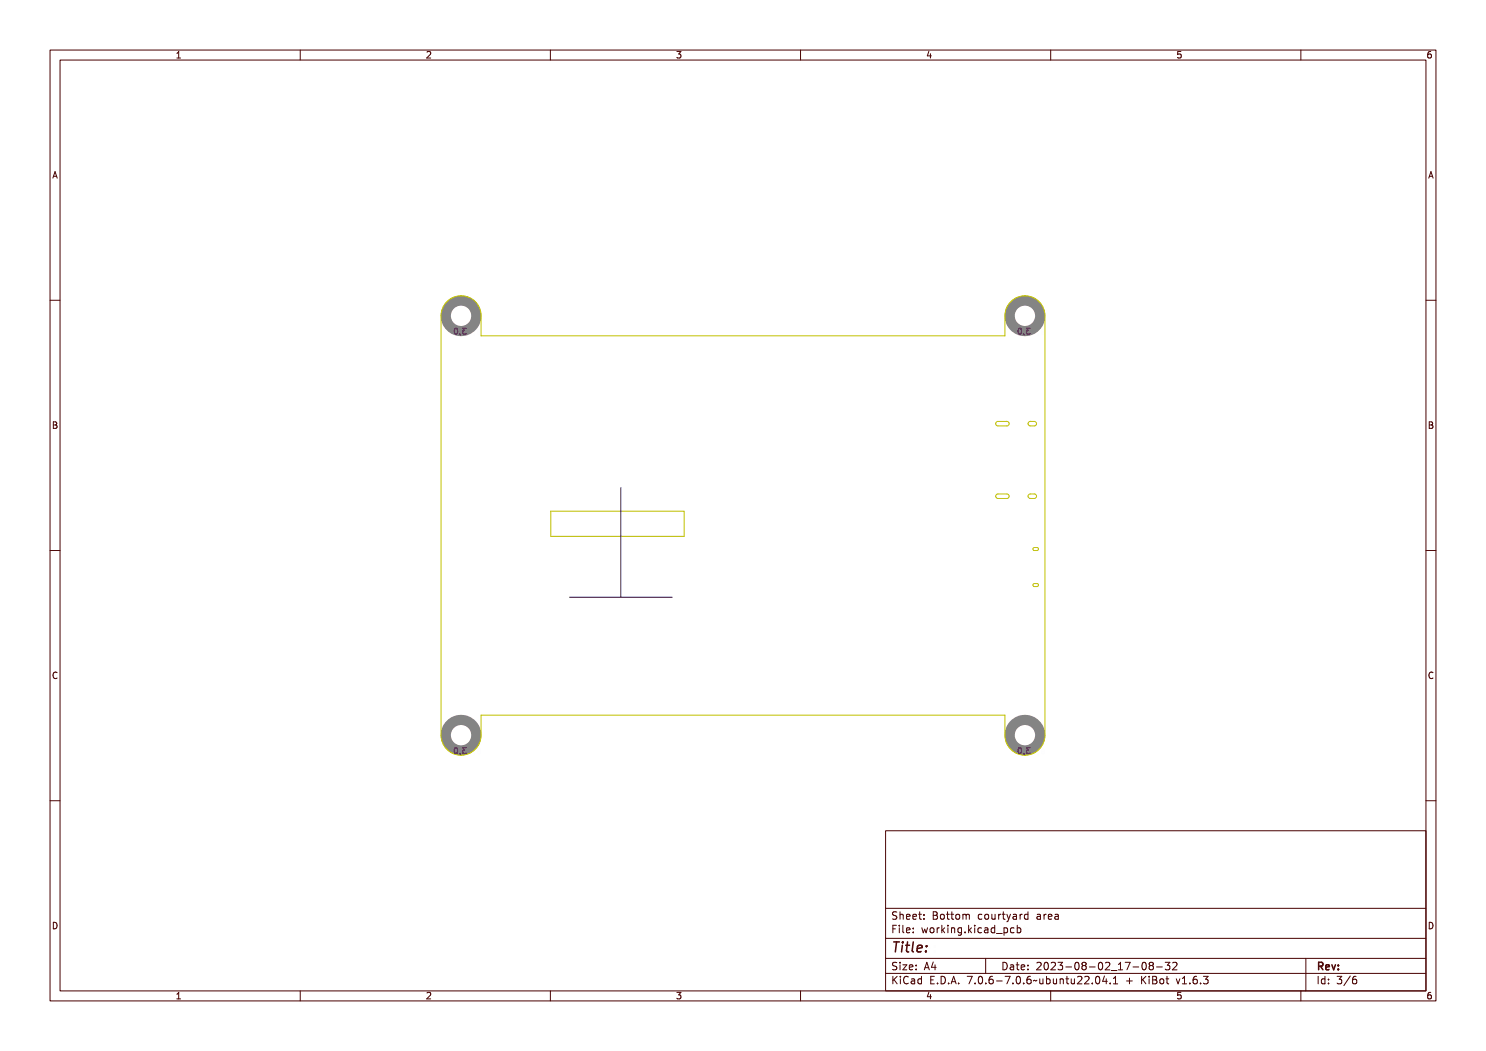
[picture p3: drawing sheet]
<svg xmlns="http://www.w3.org/2000/svg" width="297mm" height="210mm" viewBox="0 0 297 210" stroke-linecap="round" stroke-linejoin="round" font-family="sans-serif">
<g fill="none" stroke="#848484" stroke-width="2">
<circle cx="92.2" cy="63.1" r="3"/>
<circle cx="204.9" cy="63.1" r="3"/>
<circle cx="92.2" cy="146.9" r="3"/>
<circle cx="204.9" cy="146.9" r="3"/>
</g>
<path d="M89.3 60.3a4 4 0 0 1 4.3-.9 4 4 0 0 1 2.6 3.6v4.1h104.7v-4a4 4 0 0 1 4-4 4 4 0 0 1 4 4v83.8a4 4 0 0 1-4 4 4 4 0 0 1-4-4v-4h-104.7v4a4 4 0 0 1-4 4 4 4 0 0 1-4-4v-83.8a4 4 0 0 1 1.1-2.8zM199.2 84.3l2.1-.1a.45 .45 0 0 1 .4 .5 .45 .45 0 0 1-.4 .4h-1.8a.45 .45 0 0 1-.5-.3 .45 .45 0 0 1 .2-.5zM199.2 98.8l2.1-.1a.45 .45 0 0 1 .4 .5 .45 .45 0 0 1-.4 .4h-1.8a.45 .45 0 0 1-.5-.3 .45 .45 0 0 1 .2-.5zM205.5 84.4l.4-.2h.8a.45 .45 0 0 1 .5 .5 .45 .45 0 0 1-.5 .4h-.8a.45 .45 0 0 1-.4-.7zM205.7 98.8l1-.1a.45 .45 0 0 1 .5 .5 .45 .45 0 0 1-.5 .4h-.8a.45 .45 0 0 1-.4-.3 .45 .45 0 0 1 .2-.5zM110.1 102.2h26.6v5h-26.6zM206.6 109.5h.8l.1 .3-.2 .2h-.7l-.1-.3zM206.6 116.7h.8l.1 .3-.2 .2h-.7l-.1-.3z" fill="none" stroke="#c2c200" stroke-width=".2"/>
<g fill="none" stroke="#000084" stroke-width=".2">
<path d="M91 65.7l.1-.1a.62 .62 0 0 1 .4 .6 .62 .62 0 0 1-.4 .6 .78 .78 0 0 1-.1-1.1zM91.9 66.7l.1 .2M93.2 65.6h-.7l.4 .4-.4 .2v.3l.2 .3h.3M93.6 65.8a.34 .34 0 0 1 .5 0 .34 .34 0 0 1-.1 .5 .35 .35 0 0 1 .1 .6 .35 .35 0 0 1-.6-.2 .27 .27 0 0 0 .4 .2 .27 .27 0 0 0 .1-.3 .27 .27 0 0 0-.3-.2v-.2a.23 .23 0 0 0 .3 0 .23 .23 0 0 0-.1-.4 .23 .23 0 0 0-.3 .1zM94.7 66.7h.2v.1l-.2 .3zM95.5 65.9a.45 .45 0 0 1 .6 0 .45 .45 0 0 1 0 .6 .39 .39 0 0 1-.5 .4 .39 .39 0 0 1-.2-.6zM95.7 65.9a.47 .47 0 0 1 .3 .4 .47 .47 0 0 1-.3 .5l-.2-.5zM203.7 65.7l.1-.1a.62 .62 0 0 1 .4 .6 .62 .62 0 0 1-.4 .6 .78 .78 0 0 1-.1-1.1zM204.6 66.7l.1 .2M205.9 65.6h-.7l.4 .4-.4 .2v.3l.2 .3h.3M206.3 65.8a.34 .34 0 0 1 .5 0 .34 .34 0 0 1-.1 .5 .35 .35 0 0 1 .1 .6 .35 .35 0 0 1-.6-.2 .27 .27 0 0 0 .4 .2 .27 .27 0 0 0 .1-.3 .27 .27 0 0 0-.3-.2v-.2a.23 .23 0 0 0 .3 0 .23 .23 0 0 0-.1-.4 .23 .23 0 0 0-.3 .1zM207.4 66.7h.2v.1l-.2 .3z"/>
<path d="M208.2 65.9a.45 .45 0 0 1 .6 0 .45 .45 0 0 1 0 .6 .39 .39 0 0 1-.5 .4 .39 .39 0 0 1-.2-.6zM208.4 65.9a.47 .47 0 0 1 .3 .4 .47 .47 0 0 1-.3 .5l-.2-.5zM124.1 97.4v21.9M113.8 119.3h20.5M91 149.5l.1-.1a.62 .62 0 0 1 .4 .6 .62 .62 0 0 1-.4 .6 .78 .78 0 0 1-.1-1.1zM91.9 150.5l.1 .2M93.2 149.4h-.7l.4 .4-.4 .2v.3l.2 .3h.3M93.6 149.6a.34 .34 0 0 1 .5 0 .34 .34 0 0 1-.1 .5 .35 .35 0 0 1 .1 .6 .35 .35 0 0 1-.6-.2 .27 .27 0 0 0 .4 .2 .27 .27 0 0 0 .1-.3 .27 .27 0 0 0-.3-.2v-.2a.23 .23 0 0 0 .3 0 .23 .23 0 0 0-.1-.4 .23 .23 0 0 0-.3 .1zM94.7 150.5h.2v.1l-.2 .3zM95.5 149.7a.45 .45 0 0 1 .6 0 .45 .45 0 0 1 0 .6 .39 .39 0 0 1-.5 .4 .39 .39 0 0 1-.2-.6zM95.7 149.7a.47 .47 0 0 1 .3 .4 .47 .47 0 0 1-.3 .5l-.2-.5zM203.7 149.5l.1-.1a.62 .62 0 0 1 .4 .6 .62 .62 0 0 1-.4 .6 .78 .78 0 0 1-.1-1.1z"/>
<path d="M204.6 150.5l.1 .2M205.9 149.4h-.7l.4 .4-.4 .2v.3l.2 .3h.3M206.3 149.6a.34 .34 0 0 1 .5 0 .34 .34 0 0 1-.1 .5 .35 .35 0 0 1 .1 .6 .35 .35 0 0 1-.6-.2 .27 .27 0 0 0 .4 .2 .27 .27 0 0 0 .1-.3 .27 .27 0 0 0-.3-.2v-.2a.23 .23 0 0 0 .3 0 .23 .23 0 0 0-.1-.4 .23 .23 0 0 0-.3 .1zM207.4 150.5h.2v.1l-.2 .3zM208.2 149.7a.45 .45 0 0 1 .6 0 .45 .45 0 0 1 0 .6 .39 .39 0 0 1-.5 .4 .39 .39 0 0 1-.2-.6zM208.4 149.7a.47 .47 0 0 1 .3 .4 .47 .47 0 0 1-.3 .5l-.2-.5z"/>
<circle cx="95.8" cy="66.3" r=".1"/>
<circle cx="208.5" cy="66.3" r=".1"/>
<circle cx="95.8" cy="150.1" r=".1"/>
<circle cx="208.5" cy="150.1" r=".1"/>
</g>
<g fill="none" stroke="#480000" stroke-width=".2">
<path d="M10 10h277v190h-277zM12 12h273v186h-273zM60 10v2M110 10v2M160 10v2M210 10v2M260 10v2M10 60h2M285 60h2M10 110h2M285 110h2M10 160h2"/>
<path d="M285 160h2M177 166h108v32h-108zM60 198v2M110 198v2M160 198v2M177 181.5h108M177 187.5h108M177 191.5h108M177 194.5h108M178.1 195.2h.2v.6l.6-.6h.3l-.6 .6 .6 .8h-.2l-.5-.7-.2 .2v.5h-.2zM178.2 185h.9v.2h-.7v.4h.6v.2h-.6v.7h-.2zM178.3 182.4l.5-.1h.2v.2a.31 .31 0 0 0-.5-.1 .31 .31 0 0 0 0 .5 .5 .5 0 0 1 .6 .6 .5 .5 0 0 1-.8 .2l-.1-.2a.34 .34 0 0 0 .4 .1 .34 .34 0 0 0 .1-.5 .47 .47 0 0 1-.5-.2 .47 .47 0 0 1 .1-.5z"/>
<path d="M178.3 192.5l.5-.1h.2v.2a.31 .31 0 0 0-.5-.1 .31 .31 0 0 0 0 .5 .5 .5 0 0 1 .6 .6 .5 .5 0 0 1-.8 .2l-.1-.2a.34 .34 0 0 0 .4 .1 .34 .34 0 0 0 .1-.5 .47 .47 0 0 1-.5-.2 .47 .47 0 0 1 .1-.5zM179.4 182.2h.2v.6a.35 .35 0 0 1 .4-.1 .35 .35 0 0 1 .2 .4v.6h-.2v-.8h-.4v.8h-.2zM179.5 185.4h.4v.9h.4v.2h-.9v-.2h.3v-.8h-.2zM179.5 192.8h.4v.9h.4v.1h-.9v-.1h.3v-.8h-.2zM179.5 195.6h.4v.9h.4v.1h-.9v-.1h.3v-.8h-.2zM179.7 184.9h.2v.3h-.2zM179.7 192.3h.2v.3h-.2zM179.7 195.1h.2v.3h-.2zM180.6 184.9h.4v1.3l.4 .1v.2l-.5-.2v-1.2h-.3zM180.6 192.8h.8l-.6 .9h.6v.1h-.8l.6-.9h-.6zM180.7 182.8l.1-.1a.49 .49 0 0 1 .5 0 .49 .49 0 0 1 .2 .5h-.8a.42 .42 0 0 0 .3 .4 .42 .42 0 0 0 .4-.1 .47 .47 0 0 1-.4 .3 .47 .47 0 0 1-.4-.3zM180.7 195.4a.4 .4 0 0 1 .4-.3 .4 .4 0 0 1 .4 .3 .56 .56 0 0 0-.8 .4 .56 .56 0 0 0 .5 .7l.3-.1a.43 .43 0 0 1-.5 .3 .43 .43 0 0 1-.4-.4v-.6z"/>
<path d="M180.8 182.9l.4-.1 .1 .3h-.6zM181.8 195.6l.3-.1a.43 .43 0 0 1 .5 .5v.6h-.1v-.1a.38 .38 0 0 1-.5 .2 .38 .38 0 0 1-.2-.5 .38 .38 0 0 1 .4-.2h.3a.35 .35 0 0 0-.3-.4 .35 .35 0 0 0-.4 .2zM181.9 182.8l.1-.1a.49 .49 0 0 1 .5 0 .49 .49 0 0 1 .2 .5h-.8a.42 .42 0 0 0 .3 .4 .42 .42 0 0 0 .5-.1 .47 .47 0 0 1-.5 .3 .47 .47 0 0 1-.4-.3zM181.9 185.5l.1-.1a.49 .49 0 0 1 .5 0 .49 .49 0 0 1 .2 .5h-.8a.42 .42 0 0 0 .3 .4 .42 .42 0 0 0 .5-.1 .47 .47 0 0 1-.5 .3 .47 .47 0 0 1-.4-.3zM181.9 192.9l.1-.1a.49 .49 0 0 1 .5 0 .49 .49 0 0 1 .2 .5h-.8a.42 .42 0 0 0 .3 .4 .42 .42 0 0 0 .5-.1 .47 .47 0 0 1-.5 .3 .47 .47 0 0 1-.4-.3zM182 196.2l.5-.1a.31 .31 0 0 1-.2 .4 .31 .31 0 0 1-.4-.1zM182 182.9l.4-.1 .1 .3h-.6zM182 185.6l.4-.1 .1 .3h-.6zM182 193l.4-.1 .1 .3h-.6zM183 195.7l.4-.2 .2 .2v-.6h.2v1.5h-.2v-.1a.42 .42 0 0 1-.5 .1 .42 .42 0 0 1-.2-.5zM183.2 195.8l.1-.1a.4 .4 0 0 1 .3 .4 .4 .4 0 0 1-.3 .4l-.2-.2zM183.2 182.3h.2v.4h.4v.1h-.4v.7l.4 .1v.1h-.4l-.1-.1-.1-.8h-.3v-.1h.3z"/>
<path d="M183.3 185.4h.2v.3h-.2zM183.3 186.2h.2v.3h-.2zM183.3 192.8h.2v.3h-.2zM183.3 193.6h.2v.2h-.2zM184.5 182.7h.2v.3h-.2zM184.5 183.5h.2v.2h-.2zM185.2 185.4h.2l.2 .8 .1-.5h.2l.2 .5 .1-.8h.2l-.2 1.1h-.2l-.2-.7-.2 .7h-.1zM185.4 195.2h.9v.2h-.7v.4h.6v.2h-.6v.5h.7v.1h-.9zM185.7 192.4h.2l.5 1.4h-.2l-.1-.3h-.5l-.1 .3h-.2zM185.8 192.6l.2 .7h-.4zM186.6 182.3h.4a.35 .35 0 0 1 .5 .2 .35 .35 0 0 1-.3 .5 .41 .41 0 0 1 .3 .5 .41 .41 0 0 1-.5 .2h-.4zM186.8 183.1h.2a.27 .27 0 0 1 .3 .2 .27 .27 0 0 1-.3 .3h-.2z"/>
<path d="M186.8 182.5h.2a.23 .23 0 0 1 .3 .2 .23 .23 0 0 1-.3 .2h-.2zM186.8 185.6l.1-.1a.39 .39 0 0 1 .4 .4 .39 .39 0 0 1-.4 .4l-.1-.2zM186.9 196.4h.2v.2h-.2zM187.1 192.4h.2v.9h.2v.2h-.2v.3h-.2v-.3h-.6zM187.1 192.6v.7h-.4zM187.8 195.2a.76 .76 0 0 1 .9 .7 .76 .76 0 0 1-.9 .7zM188 195.4a.57 .57 0 0 1 .5 .5 .57 .57 0 0 1-.5 .6zM188 185.4h.2v.2v-.1a.29 .29 0 0 1 .3-.2 .29 .29 0 0 1 .3 .3 .37 .37 0 0 0-.5-.1 .37 .37 0 0 0-.1 .4v.6h-.2zM188 182.9l.1-.1a.39 .39 0 0 1 .4 .4 .39 .39 0 0 1-.4 .4l-.1-.2zM189.1 184.9h.1v.9l.5-.4h.2l-.4 .4 .5 .7h-.2l-.4-.6-.2 .1v.5h-.1zM189.2 182.3h.2v.4h.4v.1h-.4v.7l.4 .1v.1h-.4l-.1-.1-.1-.8h-.2v-.1h.2zM189.3 196.4h.3v.2h-.3z"/>
<path d="M190.3 185.4h.4v.9h.4v.2h-.9v-.2h.4v-.8h-.3zM190.5 182.3h.1v.4h.4v.1h-.4v.7l.4 .1v.1h-.4l-.1-.1v-.8h-.3v-.1h.3zM190.5 195.2h.3l.4 1.4h-.2l-.1-.3h-.5l-.1 .3h-.2zM190.6 184.9h.1v.3h-.1zM190.6 195.4l.2 .7h-.4zM191.4 185.4h.2v.1a.35 .35 0 0 1 .4-.1 .35 .35 0 0 1 .3 .4v.7h-.2l-.1-.9h-.3l-.1 .9h-.2zM191.6 182.9l.1-.1a.39 .39 0 0 1 .4 .4 .39 .39 0 0 1-.4 .4l-.1-.2zM191.7 196.4h.3v.2h-.3zM192.5 182.7l.6 .1 .3-.1 .1 1h-.1l-.1-.9-.2 .1v.8h-.1l-.2-.9-.1 .9h-.2zM192.7 185.5l.3-.2 .3 .2v-.1h.2v1a.53 .53 0 0 1-.8 .4v-.2a.36 .36 0 0 0 .4 .1 .36 .36 0 0 0 .2-.4l-.1 .1a.53 .53 0 0 1-.7-.3 .53 .53 0 0 1 .2-.6zM192.8 185.6l.1-.1a.39 .39 0 0 1 .4 .4 .39 .39 0 0 1-.4 .4l-.1-.2zM193.8 195.2h.9l-.5 1.4h-.2l.5-1.2h-.7z"/>
<path d="M194.1 186.2h.3v.3h-.3zM195.1 184.9h.2v.9l.4-.4h.3l-.5 .4 .5 .7h-.2l-.4-.6-.1 .1v.5h-.2zM195.2 182.8a.39 .39 0 0 1 .4-.2 .39 .39 0 0 1 .3 .3 .4 .4 0 0 0-.6 0 .4 .4 0 0 0 0 .6 .4 .4 0 0 0 .6 0 .45 .45 0 0 1-.6 .3 .45 .45 0 0 1-.3-.6zM195.3 196.4h.3v.2h-.3zM196.3 185.4h.5v.9h.3v.2h-.9v-.2h.4v-.8h-.3zM196.3 195.4a.57 .57 0 0 1 .7 0 .57 .57 0 0 1 .1 .8 .5 .5 0 0 1-.6 .5 .5 .5 0 0 1-.3-.8zM196.4 182.9l.1-.1a.39 .39 0 0 1 .4 .4 .39 .39 0 0 1-.4 .4l-.1-.2zM196.5 195.4a.61 .61 0 0 1 .4 1l-.1 .1a.61 .61 0 0 1-.4-1zM196.6 184.9h.2v.3h-.2zM197 191.5v3M197.4 182.7h.2v.8l.2 .1 .3-.2v-.7h.2v1h-.2v-.1a.35 .35 0 0 1-.4 .2 .35 .35 0 0 1-.3-.5zM197.6 185.5a.39 .39 0 0 1 .4-.2 .39 .39 0 0 1 .3 .3 .4 .4 0 0 0-.6 0 .4 .4 0 0 0 0 .6 .4 .4 0 0 0 .6 0 .45 .45 0 0 1-.6 .3 .45 .45 0 0 1-.3-.6z"/>
<path d="M197.7 196.4h.3v.2h-.3zM198.7 185.4l.2-.1a.43 .43 0 0 1 .6 .5v.7h-.2v-.2a.38 .38 0 0 1-.5 .2 .38 .38 0 0 1-.2-.5 .38 .38 0 0 1 .5-.2h.2a.35 .35 0 0 0-.3-.4 .35 .35 0 0 0-.3 .2zM198.7 195.4a.38 .38 0 0 1 .4-.3 .38 .38 0 0 1 .3 .3 .43 .43 0 0 0-.5 0 .43 .43 0 0 0-.1 .5 .46 .46 0 0 1 .7 .1 .46 .46 0 0 1-.2 .6 .46 .46 0 0 1-.7-.2zM198.8 182.7h.2v.2v-.1a.29 .29 0 0 1 .4-.2 .29 .29 0 0 1 .2 .3 .37 .37 0 0 0-.4-.1 .37 .37 0 0 0-.2 .4v.5h-.2zM198.8 186l.5-.1a.31 .31 0 0 1-.1 .4 .31 .31 0 0 1-.4-.1zM199.9 185.5l.3-.2 .3 .2v-.6h.2v1.6h-.2v-.2a.42 .42 0 0 1-.5 .1 .42 .42 0 0 1-.2-.5zM200 196h.5v.2h-.5zM200 185.6l.1-.1a.39 .39 0 0 1 .4 .4 .39 .39 0 0 1-.4 .4l-.1-.2zM200.1 182.3h.2v.4h.4v.1h-.4v.7l.4 .1v.1h-.4l-.2-.1v-.8h-.3v-.1h.3zM200.1 192.4a.76 .76 0 0 1 1 .7 .76 .76 0 0 1-1 .7zM200.3 192.6a.57 .57 0 0 1 .6 .5 .57 .57 0 0 1-.6 .6zM200.9 186.8l1.2 .1z"/>
<path d="M201 182.7h.2l.3 .8 .3-.8h.2l-.3 .7a.68 .68 0 0 1-.7 .8l.4-.5zM201 195.2h.9l-.5 1.4h-.2l.5-1.2h-.7zM201.4 192.8l.3-.1a.43 .43 0 0 1 .5 .5v.6h-.1v-.1a.38 .38 0 0 1-.5 .2 .38 .38 0 0 1-.2-.5 .38 .38 0 0 1 .4-.2h.3a.35 .35 0 0 0-.3-.4 .35 .35 0 0 0-.4 .2zM201.6 193.4l.5-.1a.31 .31 0 0 1-.2 .4 .31 .31 0 0 1-.4-.1zM202.2 185.4h.2v.1a.53 .53 0 0 1 .8 .3 .53 .53 0 0 1-.6 .7l-.2-.2v.6h-.2zM202.3 182.7l.3-.1a.43 .43 0 0 1 .5 .5v.6h-.2v-.1a.38 .38 0 0 1-.5 .2 .38 .38 0 0 1-.2-.5 .38 .38 0 0 1 .5-.2h.2a.35 .35 0 0 0-.2-.4 .35 .35 0 0 0-.4 .2zM202.4 183.3l.5-.1a.31 .31 0 0 1-.1 .4 .31 .31 0 0 1-.4-.1zM202.5 185.6l.1-.1a.4 .4 0 0 1 .4 .4 .4 .4 0 0 1-.4 .4l-.2-.2zM202.5 196.4h.3v.2h-.3zM202.8 192.4h.2v.4h.4v.1h-.4v.7l.4 .1v.1h-.4l-.2-.1v-.8h-.3v-.1h.3zM203.5 195.4a.57 .57 0 0 1 .8 0 .57 .57 0 0 1 0 .8 .5 .5 0 0 1-.6 .5 .5 .5 0 0 1-.3-.8zM203.6 185.5a.39 .39 0 0 1 .4-.2 .39 .39 0 0 1 .3 .3 .4 .4 0 0 0-.5 0 .4 .4 0 0 0 0 .6 .4 .4 0 0 0 .5 0 .45 .45 0 0 1-.6 .3 .45 .45 0 0 1-.2-.6z"/>
<path d="M203.6 182.7h.2v.2l.1-.1a.29 .29 0 0 1 .3-.2 .29 .29 0 0 1 .2 .3 .37 .37 0 0 0-.4-.1 .37 .37 0 0 0-.2 .4v.5h-.2zM203.7 195.4a.61 .61 0 0 1 .4 1l-.1 .1a.61 .61 0 0 1-.3-1zM203.9 192.9l.1-.1a.49 .49 0 0 1 .5 0 .49 .49 0 0 1 .2 .5h-.8a.42 .42 0 0 0 .3 .4 .42 .42 0 0 0 .5-.1 .47 .47 0 0 1-.5 .3 .47 .47 0 0 1-.4-.3zM204 193l.4-.1 .1 .3h-.6zM204.7 184.9h.1v.6a.53 .53 0 0 1 .8 .3 .53 .53 0 0 1-.6 .7l-.2-.2v.2h-.1zM204.7 182.8l.3-.2 .3 .2v-.6h.2v1.5h-.2v-.1a.42 .42 0 0 1-.5 .1 .42 .42 0 0 1-.2-.5zM204.8 182.9l.1-.1a.4 .4 0 0 1 .4 .4 .4 .4 0 0 1-.4 .4l-.1-.2zM204.9 185.6l.1-.1a.39 .39 0 0 1 .4 .4 .39 .39 0 0 1-.4 .4l-.1-.2zM204.9 196.4h.3v.2h-.3zM205.3 192.8h.2v.3h-.2zM205.3 193.6h.2v.2h-.2zM205.9 195.4a.38 .38 0 0 1 .4-.3 .38 .38 0 0 1 .3 .3 .43 .43 0 0 0-.5 0 .43 .43 0 0 0-.1 .5 .46 .46 0 0 1 .7 .1 .46 .46 0 0 1-.2 .6 .46 .46 0 0 1-.6-.2z"/>
<path d="M207 196l1-.1a.49 .49 0 0 1-.8 .1l-.2 .2zM207.1 182.7l.3-.1a.43 .43 0 0 1 .5 .5v.6h-.2v-.1a.38 .38 0 0 1-.5 .2 .38 .38 0 0 1-.2-.5 .38 .38 0 0 1 .5-.2h.2a.35 .35 0 0 0-.2-.4 .35 .35 0 0 0-.4 .2zM207.3 183.3l.4-.1a.31 .31 0 0 1-.1 .4 .31 .31 0 0 1-.4-.1zM207.4 192.5a.53 .53 0 0 1 .8 .1 .53 .53 0 0 1-.3 .7l-.3 .4h.7v.1h-.9l.3-.5a.4 .4 0 0 0 .3-.4 .4 .4 0 0 0-.3-.4l-.3 .2zM208.3 195.6h.1l.1 .8 .2 .1 .2-.2v-.7h.2v1h-.2v-.1a.35 .35 0 0 1-.4 .2 .35 .35 0 0 1-.2-.5zM208.4 182.7h.2v.2l.1-.1a.29 .29 0 0 1 .3-.2 .29 .29 0 0 1 .2 .3 .37 .37 0 0 0-.4-.1 .37 .37 0 0 0-.2 .4v.5h-.2zM208.7 192.6a.57 .57 0 0 1 .7 0 .57 .57 0 0 1 .1 .8 .5 .5 0 0 1-.6 .5 .5 .5 0 0 1-.3-.8zM208.9 192.6a.61 .61 0 0 1 .3 1l-.1 .1a.61 .61 0 0 1-.3-1zM209.5 195.1h.2v.6a.53 .53 0 0 1 .7 .3 .53 .53 0 0 1-.6 .7l-.1-.2v.1h-.2zM209.5 182.8l.2-.1a.49 .49 0 0 1 .5 0 .49 .49 0 0 1 .2 .5h-.8a.42 .42 0 0 0 .3 .4 .42 .42 0 0 0 .4-.1 .47 .47 0 0 1-.4 .3 .47 .47 0 0 1-.4-.3zM209.7 182.9l.3-.1 .2 .3h-.6zM209.7 195.8l.1-.1a.4 .4 0 0 1 .4 .4 .4 .4 0 0 1-.4 .4l-.1-.2z"/>
<path d="M209.8 192.5a.53 .53 0 0 1 .8 .1 .53 .53 0 0 1-.3 .7l-.3 .4h.7v.1h-.9l.3-.5a.4 .4 0 0 0 .3-.4 .4 .4 0 0 0-.3-.4l-.3 .2zM210 198v2M210.7 195.6h.2v.8l.2 .1 .2-.2v-.7h.2v1h-.2v-.1a.35 .35 0 0 1-.4 .2 .35 .35 0 0 1-.2-.5zM210.7 182.7l.3-.1a.43 .43 0 0 1 .5 .5v.6h-.2v-.1a.38 .38 0 0 1-.4 .2 .38 .38 0 0 1-.3-.5 .38 .38 0 0 1 .5-.2h.2a.35 .35 0 0 0-.2-.4 .35 .35 0 0 0-.4 .2zM210.9 183.3l.4-.1a.31 .31 0 0 1-.1 .4 .31 .31 0 0 1-.4-.1zM211 192.4a.46 .46 0 0 1 .6 0 .46 .46 0 0 1 .1 .6l-.1 .1a.47 .47 0 0 1 .2 .7 .47 .47 0 0 1-.7 0l-.1-.2a.35 .35 0 0 0 .5 .1 .35 .35 0 0 0 0-.5h-.3v-.2a.29 .29 0 0 0 .4-.1 .29 .29 0 0 0-.1-.4 .29 .29 0 0 0-.4 .1h-.1zM211.9 195.6h.2v.1a.35 .35 0 0 1 .4-.1 .35 .35 0 0 1 .2 .4v.6h-.2v-.8h-.4v.8h-.2zM212.4 193.2h.5v.2h-.5zM213.3 195.2h.2v.4h.4v.1h-.4v.7l.4 .1v.1h-.4l-.2-.1v-.8h-.3v-.1h.3zM213.5 192.6a.57 .57 0 0 1 .7 0 .57 .57 0 0 1 .1 .8 .5 .5 0 0 1-.6 .5 .5 .5 0 0 1-.3-.8zM213.7 192.6a.61 .61 0 0 1 .3 1v.1a.61 .61 0 0 1-.4-1zM214.3 195.6h.2v.8l.2 .1 .2-.2v-.7h.2v1h-.2v-.1a.35 .35 0 0 1-.4 .2 .35 .35 0 0 1-.2-.5z"/>
<path d="M214.7 192.5a.41 .41 0 0 1 .7-.1 .41 .41 0 0 1-.2 .7 .42 .42 0 0 1 .2 .6 .42 .42 0 0 1-.7 0 .42 .42 0 0 1 .2-.6l-.3-.2zM215.5 195.3a.53 .53 0 0 1 .8 .1 .53 .53 0 0 1-.3 .7l-.3 .4h.6v.1h-.9l.4-.5a.4 .4 0 0 0 .3-.4 .4 .4 0 0 0-.3-.4l-.3 .2zM216 193.2h.5v.2h-.5zM216.7 195.3a.53 .53 0 0 1 .8 .1 .53 .53 0 0 1-.3 .7l-.3 .4h.6v.1h-.9l.4-.5a.4 .4 0 0 0 .3-.4 .4 .4 0 0 0-.3-.4l-.3 .2zM217.1 192.6a.57 .57 0 0 1 .7 0 .57 .57 0 0 1 .1 .8 .5 .5 0 0 1-.6 .5 .5 .5 0 0 1-.3-.8zM217.3 192.6a.61 .61 0 0 1 .3 1v.1a.61 .61 0 0 1-.4-1zM218.2 196.4h.2v.2h-.2zM218.2 192.5a.53 .53 0 0 1 .8 .1 .53 .53 0 0 1-.3 .7l-.3 .4h.7v.1h-.9l.3-.5a.4 .4 0 0 0 .4-.4 .4 .4 0 0 0-.4-.4l-.3 .2zM219.2 195.4a.57 .57 0 0 1 .7 0 .57 .57 0 0 1 .1 .8 .5 .5 0 0 1-.7 .5 .5 .5 0 0 1-.3-.8zM219.2 194.2l1.3 .1zM219.4 195.4a.61 .61 0 0 1 .3 1l-.1 .1a.61 .61 0 0 1-.3-1zM220.7 192.5l.5-.1v1.3h.3v.1h-.8v-.1h.3v-1.1h-.3z"/>
<path d="M220.8 195.2h.2v.9h.2v.2h-.2v.3h-.2v-.3h-.6zM220.8 195.4v.7h-.4zM221.8 196.4h.2v.2h-.2zM221.8 192.4h.9l-.5 1.4h-.2l.5-1.2h-.7zM222.8 195.3l.5-.1v1.3h.3v.1h-.8v-.1h.3v-1.1h-.3zM223.2 193.2h.5v.2h-.5zM224.3 192.6a.57 .57 0 0 1 .8 0 .57 .57 0 0 1 0 .8 .5 .5 0 0 1-.6 .5 .5 .5 0 0 1-.3-.8zM224.5 192.6a.61 .61 0 0 1 .4 1l-.1 .1a.61 .61 0 0 1-.3-1zM225.4 195.5h.2v.4h.4v.2h-.4v.4h-.2v-.4h-.4v-.2h.4zM225.5 192.5a.41 .41 0 0 1 .7-.1 .41 .41 0 0 1-.2 .7 .42 .42 0 0 1 .2 .6 .42 .42 0 0 1-.7 0 .42 .42 0 0 1 .2-.6l-.3-.2zM226.8 193.2h.5v.2h-.5zM227.5 195.2h.2v.6l.6-.6h.2l-.6 .6 .6 .8h-.2l-.5-.7-.1 .2v.5h-.2z"/>
<path d="M227.8 192.4a.46 .46 0 0 1 .7 0 .46 .46 0 0 1 0 .6l-.1 .1a.47 .47 0 0 1 .2 .7 .47 .47 0 0 1-.7 0l-.1-.2a.35 .35 0 0 0 .5 .1 .35 .35 0 0 0 0-.5h-.2v-.2a.29 .29 0 0 0 .4-.1 .29 .29 0 0 0-.2-.4 .29 .29 0 0 0-.4 .1h-.1zM228.8 195.6h.4v.9h.4v.1h-.9v-.1h.4v-.8h-.3zM229 192.5a.53 .53 0 0 1 .8 .1 .53 .53 0 0 1-.2 .7l-.4 .4h.7v.1h-.9l.3-.5a.4 .4 0 0 0 .4-.4 .4 .4 0 0 0-.4-.4l-.3 .2zM229.1 195.1h.1v.3h-.1zM229.9 195.2h.4a.35 .35 0 0 1 .5 .2 .35 .35 0 0 1-.3 .5 .41 .41 0 0 1 .3 .5 .41 .41 0 0 1-.5 .2h-.4zM230.1 196h.2a.27 .27 0 0 1 .3 .2 .27 .27 0 0 1-.3 .3h-.2zM230.1 195.4h.2a.23 .23 0 0 1 .3 .2 .23 .23 0 0 1-.3 .2h-.2zM231.2 193.2h1.1M231.3 195.8l.1-.1a.39 .39 0 0 1 .4 .4 .39 .39 0 0 1-.4 .4l-.1-.2zM232.6 195.2h.1v.4h.4v.1h-.4l.1 .7 .3 .1v.1h-.3l-.2-.1v-.8h-.3v-.1h.3zM232.9 192.3h.9l-.5 .6 .4 .1v.6l-.2 .2-.6-.2M234.4 192.4l.6-.1 .2 .4-.9 1.1h.9"/>
<path d="M234.6 195.6h.2l.3 .9 .4-.9h.2l-.4 1h-.3zM236 195.3l.5-.1v1.3h.3v.1h-.8v-.1h.3v-1.1h-.3zM237.4 196.4h.3v.2h-.3zM238.4 195.4a.38 .38 0 0 1 .4-.3 .38 .38 0 0 1 .3 .3 .43 .43 0 0 0-.5 0 .43 .43 0 0 0-.1 .5 .46 .46 0 0 1 .7 .1 .46 .46 0 0 1-.2 .6 .46 .46 0 0 1-.7-.2zM239.8 196.4h.3v.2h-.3zM240.7 195.2a.46 .46 0 0 1 .6 0 .46 .46 0 0 1 .1 .6l-.1 .1a.47 .47 0 0 1 .2 .7 .47 .47 0 0 1-.7 0l-.1-.2a.35 .35 0 0 0 .5 .1 .35 .35 0 0 0 0-.5l-.3-.1v-.1a.29 .29 0 0 0 .4-.1 .29 .29 0 0 0-.1-.4 .29 .29 0 0 0-.4 .1h-.1zM260 198v2M261 191.5v6.5M263.2 195.2h.8v.2h-.3v1.1h.3v.1h-.8v-.1h.3v-1.1h-.3zM264.4 195.7l.3-.2 .3 .2v-.6h.2v1.5h-.2v-.1a.42 .42 0 0 1-.5 .1 .42 .42 0 0 1-.2-.5zM264.6 195.8l.1-.1a.4 .4 0 0 1 .3 .4 .4 .4 0 0 1-.3 .4l-.2-.2zM265.9 195.6h.2v.3h-.2z"/>
<path d="M265.9 196.4h.2v.2h-.2zM268 195.2a.46 .46 0 0 1 .6 0 .46 .46 0 0 1 .1 .6l-.1 .1a.47 .47 0 0 1 .2 .7 .47 .47 0 0 1-.8 0l-.1-.2a.35 .35 0 0 0 .6 .1 .35 .35 0 0 0 0-.5l-.3-.1v-.1a.29 .29 0 0 0 .4-.1 .29 .29 0 0 0-.1-.4 .29 .29 0 0 0-.4 .1h-.1zM269.9 195.2h.2l-.8 1.6h-.2zM270.5 195.4a.38 .38 0 0 1 .4-.3 .38 .38 0 0 1 .3 .3 .43 .43 0 0 0-.5 0 .43 .43 0 0 0-.2 .5 .46 .46 0 0 1 .7 .1 .46 .46 0 0 1-.2 .6 .46 .46 0 0 1-.6-.2z"/>
<circle cx="187" cy="185.9" r=".53"/>
<circle cx="188.2" cy="183.2" r=".53"/>
<circle cx="191.8" cy="183.2" r=".53"/>
<circle cx="196.6" cy="183.2" r=".53"/>
<circle cx="196.7" cy="195.9" r=".13"/>
<circle cx="199.1" cy="196.2" r=".32"/>
<circle cx="203.9" cy="195.9" r=".13"/>
<circle cx="206.3" cy="196.2" r=".32"/>
<circle cx="209" cy="193.1" r=".13"/>
<circle cx="213.8" cy="193.1" r=".13"/>
<circle cx="215" cy="193.4" r=".29"/>
<circle cx="215" cy="192.8" r=".25"/>
<circle cx="217.4" cy="193.1" r=".13"/>
<circle cx="219.5" cy="195.9" r=".13"/>
<circle cx="224.7" cy="193.1" r=".13"/>
<circle cx="225.9" cy="193.4" r=".29"/>
<circle cx="225.9" cy="192.8" r=".25"/>
<circle cx="231.5" cy="196.1" r=".53"/>
<circle cx="238.8" cy="196.2" r=".32"/>
<circle cx="270.9" cy="196.2" r=".32"/>
</g>
<g fill="none" stroke="#480000" stroke-width=".3">
<path d="M178.1 188.4h1.4v.2h-.6v1.7h-.2v-1.7h-.6zM179.9 188.8h.7v1.3h.4v.2h-1.2v-.2h.5v-1.1h-.4zM180.3 188.3h.3v.3h-.3zM181.8 188.4h.2v.4h.6v.2h-.6v1l.6 .1v.2a.55 .55 0 0 1-.8-.5v-.8h-.4v-.2h.4zM183 188.3h.6l.1 1.6 .1 .2h.4v.2a.54 .54 0 0 1-.8-.5v-1.4h-.4zM184.8 189a.65 .65 0 0 1 .8-.1 .65 .65 0 0 1 .3 .7h-1.1a.56 .56 0 0 0 .4 .5 .56 .56 0 0 0 .6-.1v.2a.81 .81 0 0 1-1.1-.1 .81 .81 0 0 1 .1-1.1zM185 189.1l.4-.1 .2 .4h-.8zM186.7 188.9h.3v.4h-.3zM186.7 189.9h.3v.4h-.3zM263.1 192.4a.73 .73 0 0 1 .9 .2v.3l-.3 .3 .5 .6h-.2l-.3-.4-.2-.2h-.2v.6h-.2zM263.3 192.6h.2a.26 .26 0 0 1 .3 .2 .26 .26 0 0 1-.2 .3h-.3zM264.5 192.9l.1-.1a.49 .49 0 0 1 .5 0 .49 .49 0 0 1 .2 .5h-.8a.42 .42 0 0 0 .3 .4 .42 .42 0 0 0 .4-.1 .47 .47 0 0 1-.4 .3 .47 .47 0 0 1-.4-.3z"/>
<path d="M264.6 193l.3-.1 .2 .3h-.6zM265.5 192.8h.2l.3 .9 .3-.9h.2l-.4 1h-.2zM267.1 192.8h.2v.3h-.2zM267.1 193.6h.2v.2h-.2z"/>
</g>
<text font-size="2.7" fill="#480000" x="178" y="190.3">Title:</text>
<g font-size="2" fill="#480000">
<text x="178" y="183.7">Sheet: Bottom courtyard area</text>
<text x="178" y="186.5">File: working.kicad_pcb</text>
<text x="178" y="193.9">Size: A4</text>
<text x="178" y="196.6">KiCad E.D.A. 7.0.6-7.0.6~ubuntu22.04.1 + KiBot v1.6.3</text>
<text x="200" y="193.9">Date: 2023-08-02_17-08-32</text>
<text x="263" y="196.6">Id: 3/6</text>
<text x="263" y="193.9">Rev:</text>
</g>
<g font-size="1.7" fill="#480000">
<text x="35" y="11.7">1</text>
<text x="85" y="11.7">2</text>
<text x="135" y="11.7">3</text>
<text x="185" y="11.7">4</text>
<text x="235" y="11.7">5</text>
<text x="285" y="11.7">6</text>
<text x="10.5" y="35.7">A</text>
<text x="285.5" y="35.7">A</text>
<text x="10.5" y="85.6">B</text>
<text x="285.5" y="85.6">B</text>
<text x="10.5" y="135.7">C</text>
<text x="285.5" y="135.7">C</text>
<text x="10.5" y="185.6">D</text>
<text x="285.5" y="185.6">D</text>
<text x="35" y="199.7">1</text>
<text x="85" y="199.7">2</text>
<text x="135" y="199.7">3</text>
<text x="185" y="199.7">4</text>
<text x="235" y="199.7">5</text>
<text x="285" y="199.7">6</text>
</g>
<g font-size="1.6" fill="#000084">
<text x="93.4" y="66.9">3,0</text>
<text x="206.1" y="66.9">3,0</text>
<text x="93.4" y="150.7">3,0</text>
<text x="206.1" y="150.7">3,0</text>
</g>
</svg>
